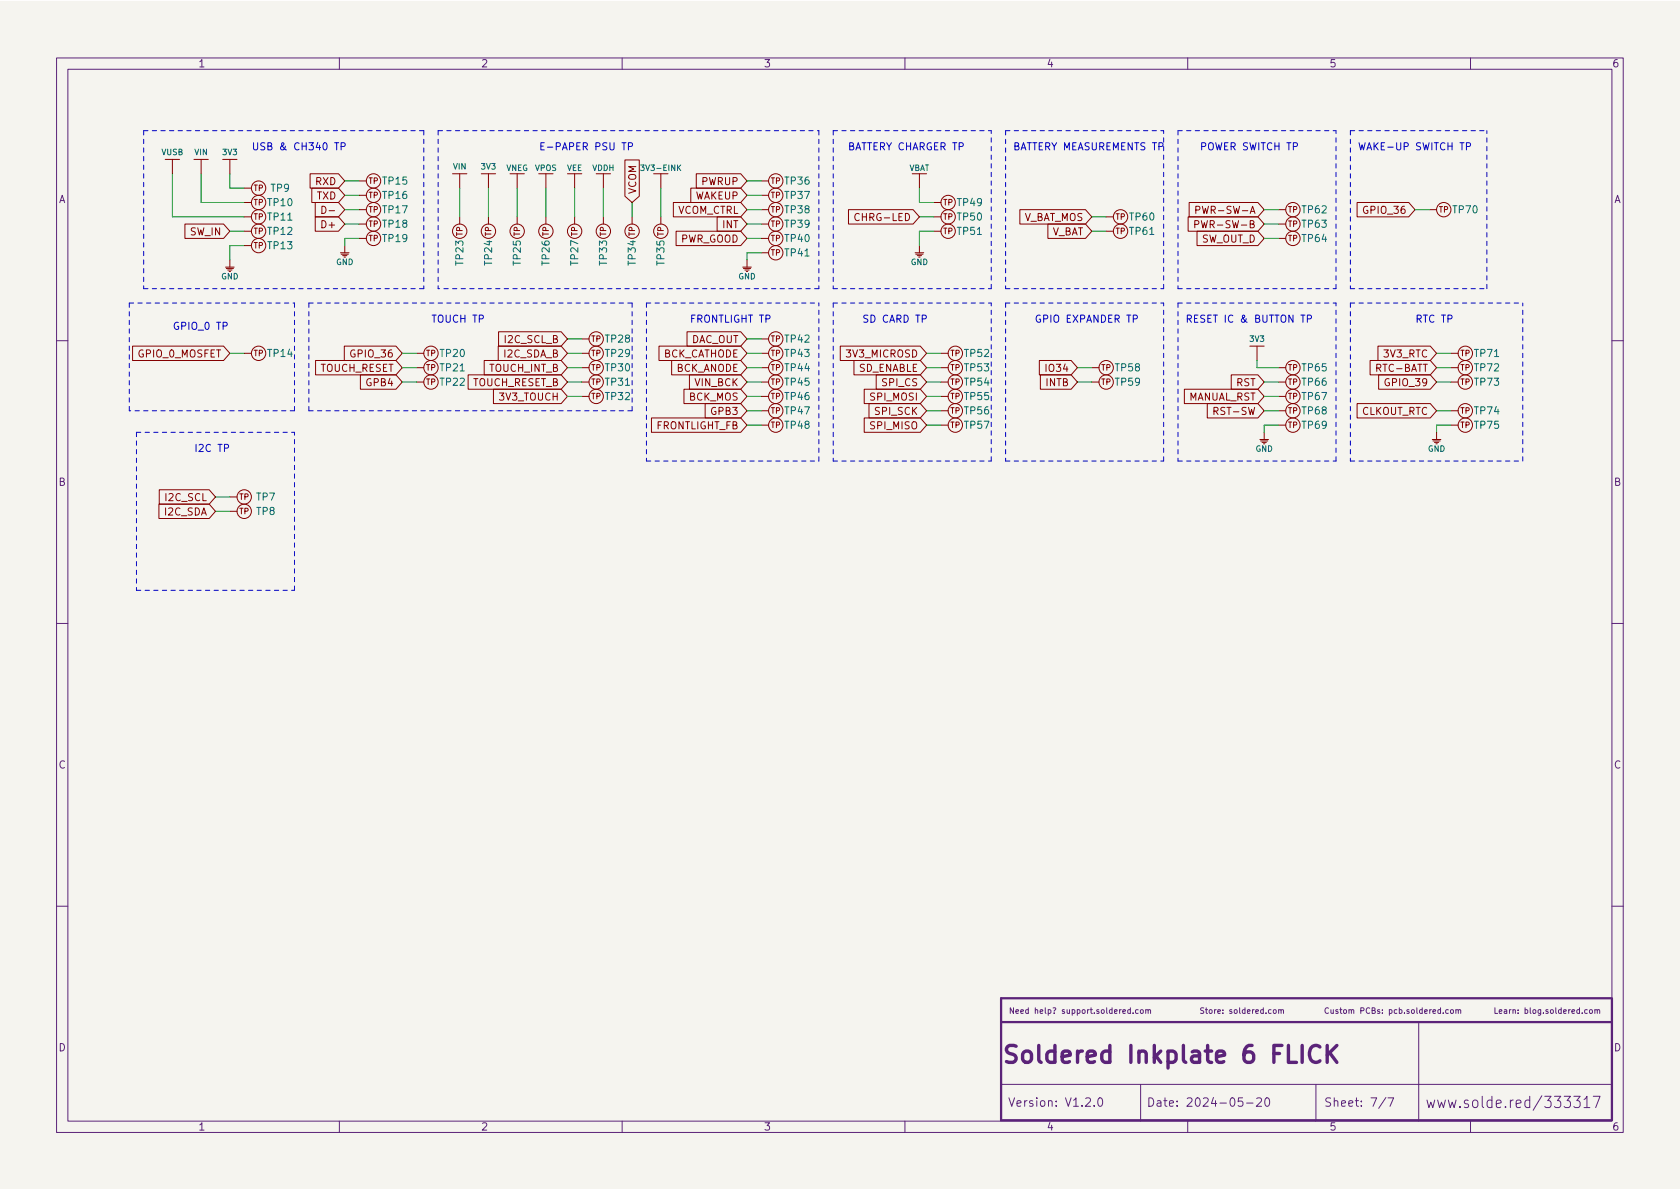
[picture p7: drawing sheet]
<svg xmlns="http://www.w3.org/2000/svg" width="297mm" height="210mm" viewBox="0 0 297 210" stroke-linecap="round" stroke-linejoin="round" font-family="sans-serif">
<path d="M0 .2h297v210.1h-297z" fill="#f5f4ef" stroke="#f5f4ef" stroke-width=".18"/>
<g fill="none" stroke="#5b2379" stroke-width=".18">
<path d="M10 10.2h277v190.1h-277zM12 12.2h273v186.1h-273zM60 10.2v2M110 10.2v2M160 10.2v2M210 10.2v2M260 10.2v2M10 60.2h2M285 60.2h2M10 110.2h2M285 110.2h2M10 160.2h2"/>
<path d="M199.9 178.6l-.3-.1-.2 .2 .1 .5h.4M199.9 178.2v1M200.3 179.1v.1M201.2 178.6l-.2-.1-.2 .2 .1 .5h.3M201.7 178.6l.3-.1 .1 .2v.3l-.1 .2-.4-.2zM202.6 178.6h.4v.6M202.6 178.5v.7M203 178.7l.1-.2 .3 .1v.6M225.2 178.6l.1-.1 .3 .1v.6l-.4-.1zM226.1 178.6h.4v.6M226.1 178.5v.7M226.5 178.7l.1-.2 .3 .1v.6"/>
<path d="M234.9 178.3a.44 .44 0 0 0-.6 .4 .44 .44 0 0 0 .6 .4M235.3 178.5l.1 .7 .3-.1M235.7 178.5v.7M236.6 178.6l-.3-.1-.1 .2v.1l.4 .1v.3h-.4M236.9 178.5h.4M237 178.2v.9l.3 .1M237.6 178.6l.3-.1 .2 .2v.3l-.2 .2-.3-.2zM238.5 178.6h.4v.6M238.5 178.5v.7M238.9 178.7l.2-.2 .2 .1 .1 .6M240.6 178.7h.5v-.4l-.5-.1v1M242.2 178.3a.44 .44 0 0 0-.7 .4 .44 .44 0 0 0 .7 .4"/>
<path d="M242.6 178.7l.4-.1 .1-.3-.5-.1v1h.4l.2-.3-.3-.2M243.9 178.6l-.2-.1-.1 .2v.1l.3 .1v.3h-.3M244.4 179.1v.1M244.4 178.6v.1M245.6 178.6l.3-.1 .2 .2-.1 .5h-.4M245.6 178.5v1M247 178.6l-.3-.1-.2 .2 .1 .5h.4M247.4 178.6l.3-.1 .2 .2-.1 .5h-.4M247.4 178.2v1M248.3 179.1v.1M249.1 178.6l-.2-.1-.2 .2 .1 .1 .3 .1v.3h-.4M249.6 178.6l.3-.1 .2 .2v.3l-.2 .2-.3-.2z"/>
<path d="M250.5 178.2v.9l.1 .1M251.5 178.6l-.3-.1-.2 .2 .1 .5h.4M251.5 178.2v1M251.9 178.9l.5-.1-.1-.2-.3-.1-.1 .2v.5h.4M252.8 178.5v.7M253.1 178.5l-.3 .2M253.4 178.9l.4-.1v-.2l-.3-.1-.1 .2v.5h.4M254.7 178.6l-.3-.1-.2 .2 .1 .5h.4M254.7 178.2v1M255.2 179.1v.1M256.1 178.6l-.3-.1-.2 .2 .1 .5h.4M256.5 178.6l.1-.1 .3 .1v.6l-.4-.1z"/>
<path d="M257.4 178.6h.4v.6M257.4 178.5v.7M257.8 178.7l.2-.2 .2 .1 .1 .6M280.6 178.6l-.2-.1-.2 .2 .1 .5h.3M281.1 178.6l.1-.1 .3 .1v.6l-.4-.1zM282 178.6h.4v.6M282 178.5v.7M282.4 178.7l.2-.2 .2 .1v.6M285 160.2h2M60 198.3v2M110 198.3v2M160 198.3v2"/>
<path d="M177 191.8h108M193.5 195.5v.1M194.3 194.2l.2-.1a.81 .81 0 0 1 .5 .7 .81 .81 0 0 1-.3 .8h-.1a.81 .81 0 0 1-.6-.6 .81 .81 0 0 1 .3-.8zM201.7 191.8v6.5M210 198.3v2M219.7 194.1h-.7l-.1 .7 .2-.1 .5 .1 .2 .2-.1 .5-.2 .1-.6-.1M220.4 195.1h1.2M222.2 194.3l.6-.2 .2 .2 .1 .3-1 1h1M223.8 194.2l.2-.1a.81 .81 0 0 1 .6 .7 .81 .81 0 0 1-.3 .8h-.2a.81 .81 0 0 1-.6-.6 .81 .81 0 0 1 .3-.8zM232.7 191.8v6.5M245.1 194.1l-1.3 1.9M245.4 194.1h1l-.6 1.5"/>
<path d="M250.8 180.7v17.6M260 198.3v2M270.5 194.6l-.5-.1-.4 .4v.6l.2 .3 .2 .1 .5-.1M270.5 193.9v2M272.6 193.8l-1.5 2.5M281.7 193.9h1.2l-.8 2"/>
</g>
<path d="M230.2 184.9v3M233.4 185.2a1.12 1.12 0 0 0-1.3-.2 1.12 1.12 0 0 0-.6 1.2 1.27 1.27 0 0 0 .4 1.3 1.27 1.27 0 0 0 1.3 .2l.2-.1M234.7 184.9v3M235.1 186.2l1.3 1.7M236.4 184.9l-1.7 1.7" fill="none" stroke="#5b2379" stroke-width=".6"/>
<path d="M284.8 176.5h-107.8v21.6h107.9M285 176.5v21.6M177 180.7h108" fill="none" stroke="#5b2379" stroke-width=".4"/>
<g fill="none" stroke="#840000" stroke-width=".18">
<path d="M29.2 28.2h2.5M30.5 28.2v2.5M32.7 39.6h6.8l1.1 1.3-1.1 1.3h-6.8zM34.3 28.2h2.5M35.6 28.2v2.5M39.4 28.2h2.5M40.6 28.2v2.5M43.2 33.3h1.2M43.2 38.3h1.2M43.2 35.8h1.2M54.8 30.7h5l1.2 1.3-1.2 1.3h-5zM55.1 33.3h4.7l1.2 1.2-1.2 1.3h-4.7z"/>
<path d="M55.7 35.8h4.1l1.2 1.3-1.2 1.2h-4.1zM55.7 38.3h4.1l1.2 1.3-1.2 1.3h-4.1zM56.9 36.5a.64 .64 0 0 1 .7 .6 .64 .64 0 0 1-.7 .6zM58.2 37.3h1M63.5 37.1h1.3M63.5 39.6h1.3M63.5 32h1.3M63.5 34.5h1.3M80 30.7h2.5M81.3 30.7v2.6M81.3 38.3v1.3M85.1 30.7h2.5"/>
<path d="M86.4 30.7v2.6M86.4 38.3v1.3M90.2 30.7h2.5M91.4 30.7v2.6M91.4 38.3v1.3M95.2 30.7h2.6M96.5 30.7v2.6M96.5 38.3v1.3M100.3 30.7h2.6M101.6 30.7v2.6M101.6 38.3v1.3M105.4 30.7h2.5"/>
<path d="M106.7 30.7v2.6M106.7 38.3v1.3M110.5 28.3h2.5v6.4l-1.2 1.1-1.3-1.1zM111.8 38.3v1.3M115.6 30.7h2.5M116.8 30.7v2.6M116.8 38.3v1.3M119.1 35.8h11.9l1.1 1.3-1.1 1.2h-11.9zM122.1 33.3h8.9l1.1 1.2-1.1 1.3h-8.9zM123.1 30.7h7.9l1.1 1.3-1.1 1.3h-7.9zM126.8 38.3h4.2l1.1 1.3-1.1 1.3h-4.2zM134.6 37.1h1.3"/>
<path d="M134.6 39.6h1.3M134.6 32h1.3M134.6 34.5h1.3M150 37.1h11.4l1.2 1.2-1.2 1.3h-11.4zM151.9 37.9a.6 .6 0 0 0-.8 .4 .6 .6 0 0 0 .6 .7l.2-.1M161.3 30.7h2.5M162.6 30.7v2.6M165.1 38.3h1.3M165.1 35.8h1.3M180.3 37.1h11.6l1.1 1.2-1.1 1.3h-11.6zM185.3 39.6h6.6l1.1 1.3-1.1 1.3h-6.6zM195.6 38.3h1.2"/>
<path d="M210.1 38.3h12.3l1.1 1.3-1.1 1.3h-12.3zM210.3 35.8h12.1l1.1 1.3-1.1 1.2h-12.1zM211.3 39.7l.6-.1 .1-.2-.1-.3-.6-.1v1.3M211.4 37.1h.6l.2-.2-.1-.3-.7-.1v1.2M226.1 37.1h1.2M226.1 39.6h1.2M239.9 35.8h9.2l1.1 1.3-1.1 1.2h-9.2zM252.7 37.1h1.3M39.9 47.2h1.5M40 47.5h1.3M40.3 47.7h.7M40.6 46v1.2"/>
<path d="M43.2 40.9h1.2M43.2 43.4h1.2M60.2 44.7h1.5M60.3 45h1.3M60.6 45.2h.7M61 43.4v1.3M63.5 42.2h1.3M88.2 58.7h11l1.1 1.2-1.1 1.3h-11zM102.9 59.9h1.2M119.5 40.9h11.5l1.1 1.3-1.1 1.2h-11.5zM121.5 58.7h9.5l1.1 1.2-1.1 1.3h-9.5zM131.3 47.2h1.5"/>
<path d="M131.4 47.5h1.3M131.7 47.7h.8M132.1 46v1.2M134.6 44.7h1.3M134.6 59.9h1.3M134.6 42.2h1.3M161.8 44.7h1.5M161.9 45h1.3M162.2 45.2h.7M162.6 43.4v1.3M165.1 40.9h1.3M195.6 40.9h1.2"/>
<path d="M211.6 40.9h10.8l1.1 1.3-1.1 1.2h-10.8zM226.1 42.2h1.2M23.4 61.2h16.1l1.1 1.3-1.1 1.2h-16.1zM43.2 62.5h1.2M55.8 63.7h14.2l1.1 1.3-1.1 1.3h-14.2zM60.9 61.2h9.1l1.1 1.3-1.1 1.2h-9.1zM63.7 66.3h6.3l1.1 1.3-1.1 1.2h-6.3zM73.7 67.6h1.2M73.7 65h1.2M73.7 62.5h1.2M82.8 66.3h16.4l1.1 1.3-1.1 1.2h-16.4zM85.6 63.7h13.6l1.1 1.3-1.1 1.3h-13.6z"/>
<path d="M87.2 68.8h12l1.1 1.3-1.1 1.3h-12zM88.1 61.2h11.1l1.1 1.3-1.1 1.2h-11.1zM102.9 70.1h1.2M102.9 67.6h1.2M102.9 65h1.2M102.9 62.5h1.2M115.2 73.9h15.8l1.1 1.3-1.1 1.2h-15.8zM116.5 61.2h14.5l1.1 1.3-1.1 1.2h-14.5zM118.8 63.7h12.2l1.1 1.3-1.1 1.3h-12.2zM120.9 68.8h10.1l1.1 1.3-1.1 1.3h-10.1zM121.9 66.3h9.1l1.1 1.3-1.1 1.2h-9.1zM124.7 71.4h6.3l1.1 1.2-1.1 1.3h-6.3z"/>
<path d="M134.6 70.1h1.3M134.6 67.6h1.3M134.6 65h1.3M134.6 75.2h1.3M134.6 72.6h1.3M134.6 62.5h1.3M148.6 61.2h14.1l1.1 1.3-1.1 1.2h-14.1zM151 63.7h11.7l1.1 1.3-1.1 1.3h-11.7zM152.8 68.8h9.9l1.1 1.3-1.1 1.3h-9.9zM152.8 73.9h9.9l1.1 1.3-1.1 1.2h-9.9zM153.6 71.4h9.1l1.1 1.2-1.1 1.3h-9.1zM154.9 66.3h7.8l1.1 1.3-1.1 1.2h-7.8z"/>
<path d="M166.4 70.1h1.2M166.4 67.6h1.2M166.4 65h1.2M166.4 75.2h1.2M166.4 72.6h1.2M166.4 62.5h1.2M183.8 63.7h5.6l1.1 1.3-1.1 1.3h-5.6zM183.9 66.3h5.5l1.1 1.3-1.1 1.2h-5.5zM193 67.6h1.3M193 65h1.3M209.4 68.8h13l1.1 1.3-1.1 1.3h-13zM213.5 71.4h8.9l1.1 1.2-1.1 1.3h-8.9z"/>
<path d="M214.6 72.7l.6-.1 .2-.1-.1-.3-.7-.2v1.3M217.7 66.3h4.7l1.1 1.3-1.1 1.2h-4.7zM221 61.2h2.5M222.2 61.2v2.5M222.8 77.7h1.5M222.9 78h1.3M223.1 78.2h.8M223.5 76.4v1.3M226.1 70.1h1.2M226.1 67.6h1.2M226.1 65h1.2M226.1 75.2h1.2"/>
<path d="M226.1 72.6h1.2M239.9 71.4h13l1.1 1.2-1.1 1.3h-13zM242.2 63.7h10.7l1.1 1.3-1.1 1.3h-10.7zM243.6 61.2h9.3l1.1 1.3-1.1 1.2h-9.3zM243.8 66.3h9.1l1.1 1.3-1.1 1.2h-9.1zM253.2 77.7h1.6M253.4 78h1.2M253.6 78.2h.8M254 76.4v1.3M256.5 67.6h1.3M256.5 65h1.3M256.5 75.2h1.3"/>
<path d="M256.5 72.6h1.3M256.5 62.5h1.3M28.1 89.1h8.9l1.1 1.3-1.1 1.3h-8.9zM28.2 86.6h8.8l1.1 1.3-1.1 1.2h-8.8zM40.6 87.9h1.3M40.6 90.4h1.3"/>
<circle cx="45.7" cy="33.3" r="1.27"/>
<circle cx="45.7" cy="35.8" r="1.27"/>
<circle cx="45.7" cy="38.3" r="1.27"/>
<circle cx="66" cy="32" r="1.27"/>
<circle cx="66" cy="37.1" r="1.27"/>
<circle cx="66" cy="39.6" r="1.27"/>
<circle cx="66" cy="34.5" r="1.27"/>
<circle cx="137.2" cy="34.5" r="1.27"/>
<circle cx="137.2" cy="32" r="1.27"/>
<circle cx="137.2" cy="39.6" r="1.27"/>
<circle cx="137.2" cy="37.1" r="1.27"/>
<circle cx="167.6" cy="38.3" r="1.27"/>
<circle cx="167.6" cy="35.8" r="1.27"/>
<circle cx="198.1" cy="38.3" r="1.27"/>
<circle cx="228.6" cy="37.1" r="1.27"/>
<circle cx="228.6" cy="39.6" r="1.27"/>
<circle cx="255.3" cy="37.1" r="1.27"/>
<circle cx="45.7" cy="43.4" r="1.27"/>
<circle cx="45.7" cy="40.9" r="1.27"/>
<circle cx="66" cy="42.2" r="1.27"/>
<circle cx="81.3" cy="40.9" r="1.27"/>
<circle cx="86.4" cy="40.9" r="1.27"/>
<circle cx="91.4" cy="40.9" r="1.27"/>
<circle cx="96.5" cy="40.9" r="1.27"/>
<circle cx="101.6" cy="40.9" r="1.27"/>
<circle cx="105.4" cy="59.9" r="1.27"/>
<circle cx="106.7" cy="40.9" r="1.27"/>
<circle cx="111.8" cy="40.9" r="1.27"/>
<circle cx="116.8" cy="40.9" r="1.27"/>
<circle cx="137.2" cy="44.7" r="1.27"/>
<circle cx="137.2" cy="42.2" r="1.27"/>
<circle cx="137.2" cy="59.9" r="1.27"/>
<circle cx="167.6" cy="40.9" r="1.27"/>
<circle cx="198.1" cy="40.9" r="1.27"/>
<circle cx="228.6" cy="42.2" r="1.27"/>
<circle cx="45.7" cy="62.5" r="1.27"/>
<circle cx="76.2" cy="62.5" r="1.27"/>
<circle cx="76.2" cy="65" r="1.27"/>
<circle cx="76.2" cy="67.6" r="1.27"/>
<circle cx="105.4" cy="67.6" r="1.27"/>
<circle cx="105.4" cy="65" r="1.27"/>
<circle cx="105.4" cy="70.1" r="1.27"/>
<circle cx="105.4" cy="62.5" r="1.27"/>
<circle cx="137.2" cy="65" r="1.27"/>
<circle cx="137.2" cy="75.2" r="1.27"/>
<circle cx="137.2" cy="62.5" r="1.27"/>
<circle cx="137.2" cy="70.1" r="1.27"/>
<circle cx="137.2" cy="72.6" r="1.27"/>
<circle cx="137.2" cy="67.6" r="1.27"/>
<circle cx="168.9" cy="72.6" r="1.27"/>
<circle cx="168.9" cy="70.1" r="1.27"/>
<circle cx="168.9" cy="65" r="1.27"/>
<circle cx="168.9" cy="67.6" r="1.27"/>
<circle cx="168.9" cy="62.5" r="1.27"/>
<circle cx="168.9" cy="75.2" r="1.27"/>
<circle cx="195.6" cy="65" r="1.27"/>
<circle cx="195.6" cy="67.6" r="1.27"/>
<circle cx="228.6" cy="70.1" r="1.27"/>
<circle cx="228.6" cy="75.2" r="1.27"/>
<circle cx="228.6" cy="65" r="1.27"/>
<circle cx="228.6" cy="72.6" r="1.27"/>
<circle cx="228.6" cy="67.6" r="1.27"/>
<circle cx="259.1" cy="67.6" r="1.27"/>
<circle cx="259.1" cy="75.2" r="1.27"/>
<circle cx="259.1" cy="62.5" r="1.27"/>
<circle cx="259.1" cy="65" r="1.27"/>
<circle cx="259.1" cy="72.6" r="1.27"/>
<circle cx="43.2" cy="90.4" r="1.27"/>
<circle cx="43.2" cy="87.9" r="1.27"/>
</g>
<path d="M59.2 25.2h.7M59.5 25.2v1.3M60.3 25.9l.6-.1 .1-.1v-.3l-.7-.2v1.3M110 25.2h.7M111.1 25.9l.6-.1 .1-.1v-.3l-.7-.2v1.3M259.3 25.9l.6-.1 .1-.1-.1-.3-.6-.2v1.3M39.4 57.7l.7-.1 .1-.2-.1-.3-.7-.1v1.3M163.1 56.4l.6-.1 .1-.2-.1-.3-.6-.1v1.3M200.4 56.4l.6-.1 .1-.2-.1-.3-.6-.1v1.3M230 55.7h.7M231.2 56.4l.6-.1 .1-.2-.1-.3-.6-.1v1.3M39.7 79.2h.6l.1-.2v-.3l-.7-.1v1.2" fill="none" stroke="#0000c2" stroke-width=".18"/>
<g fill="none" stroke="#0000c2" stroke-width=".18" stroke-dasharray=".8 .8">
<path d="M25.4 23.1v27.9M25.4 23.1h49.5M74.9 23.1v27.9M77.5 23.1h67.3M77.5 23.1v27.9M144.8 23.1v27.9M147.3 23.1h28M147.3 23.1v27.9M177.8 23.1v27.9M177.8 23.1h27.9M208.3 23.1v27.9M208.3 23.1h27.9"/>
<path d="M238.8 23.1v27.9M238.8 23.1h24.1M22.9 53.6h29.2M22.9 53.6v19M52.1 53.6v19M54.6 53.6h57.2M54.6 53.6v19M74.9 51h-49.5M114.3 53.6v27.9M114.3 53.6h30.5M144.8 51h-67.3M147.3 53.6v27.9"/>
<path d="M147.3 53.6h28M147.3 51h28M175.3 51v-27.9M177.8 51h27.9M177.8 53.6h27.9M177.8 53.6v27.9M205.7 51v-27.9M208.3 53.6h27.9M208.3 53.6v27.9M208.3 51h27.9M236.2 51v-27.9M238.8 53.6v27.9"/>
<path d="M238.8 51h24.1M238.8 53.6h30.4M262.9 51v-27.9M24.1 76.4v28M24.1 76.4h28M52.1 72.6h-29.2M54.6 72.6h57.2M111.8 72.6v-19M114.3 81.5h30.5M144.8 81.5v-27.9M147.3 81.5h28M175.3 81.5v-27.9"/>
<path d="M177.8 81.5h27.9M205.7 81.5v-27.9M208.3 81.5h27.9M236.2 81.5v-27.9M238.8 81.5h30.4M269.2 81.5v-27.9M24.1 104.4h28M52.1 104.4v-28"/>
</g>
<g fill="none" stroke="#009600" stroke-width=".18">
<path d="M30.5 30.7v7.6h12.7M35.6 30.7v5.1h7.6M40.6 30.7v2.6h2.6M61 37.1h2.5M61 39.6h2.5M61 32h2.5M61 34.5h2.5M81.3 33.3v5M86.4 33.3v5M91.4 33.3v5M96.5 33.3v5M101.6 33.3v5"/>
<path d="M106.7 33.3v5M111.8 35.8v2.5M116.8 33.3v5M132.1 37.1h2.5M132.1 39.6h2.5M132.1 32h2.5M132.1 34.5h2.5M162.6 38.3h2.5M162.6 33.3v2.5h2.5M193 38.3h2.6M223.5 37.1h2.6M223.5 39.6h2.6"/>
<path d="M250.2 37.1h2.5M40.6 40.9h2.6M43.2 43.4h-2.6v2.6M63.5 42.2h-2.5v1.2M100.3 59.9h2.6M132.1 59.9h2.5M132.1 42.2h2.5M134.6 44.7h-2.5v1.3M165.1 40.9h-2.5v2.5M193 40.9h2.6M223.5 42.2h2.6M40.6 62.5h2.6"/>
<path d="M71.1 62.5h2.6M71.1 67.6h2.6M71.1 65h2.6M100.3 62.5h2.6M100.3 67.6h2.6M100.3 65h2.6M100.3 70.1h2.6M132.1 75.2h2.5M132.1 62.5h2.5M132.1 67.6h2.5M132.1 65h2.5M132.1 70.1h2.5"/>
<path d="M132.1 72.6h2.5M163.8 75.2h2.6M163.8 62.5h2.6M163.8 67.6h2.6M163.8 65h2.6M163.8 70.1h2.6M163.8 72.6h2.6M190.5 67.6h2.5M190.5 65h2.5M222.2 63.7v1.3h3.9M223.5 67.6h2.6M223.5 70.1h2.6"/>
<path d="M223.5 72.6h2.6M226.1 75.2h-2.6v1.2M254 62.5h2.5M254 67.6h2.5M254 65h2.5M254 72.6h2.5M256.5 75.2h-2.5v1.2M38.1 87.9h2.5M38.1 90.4h2.5"/>
</g>
<text font-size="4.2" fill="#5b2379" x="177" y="188">Soldered Inkplate 6 FLICK</text>
<g font-size="2.8" fill="#5b2379">
<text x="252" y="196">www.solde.red/</text>
<text x="272.8" y="196">333317</text>
</g>
<g font-size="2.1" fill="#5b2379">
<text x="178.2" y="195.7">Version: V1.2.0</text>
<text x="202.7" y="195.7">Date: 2024-05-20</text>
<text x="234" y="195.7">Sheet: 7/7</text>
</g>
<g font-size="1.8" fill="#5b2379">
<text x="35" y="11.9">1</text>
<text x="85" y="11.9">2</text>
<text x="135" y="11.9">3</text>
<text x="185" y="11.9">4</text>
<text x="235" y="11.9">5</text>
<text x="285" y="11.9">6</text>
<text x="10.3" y="35.9">A</text>
<text x="285.3" y="35.9">A</text>
<text x="10.3" y="85.9">B</text>
<text x="285.3" y="85.9">B</text>
<text x="10.3" y="135.9">C</text>
<text x="285.3" y="135.9">C</text>
<text x="10.3" y="185.9">D</text>
<text x="285.3" y="185.9">D</text>
<text x="35" y="199.9">1</text>
<text x="85" y="199.9">2</text>
<text x="135" y="199.9">3</text>
<text x="185" y="199.9">4</text>
<text x="235" y="199.9">5</text>
<text x="285" y="199.9">6</text>
</g>
<g font-size="1.8" fill="#0000c2">
<text x="44.4" y="26.6">USB &amp; CH340 TP</text>
<text x="95.2" y="26.6">E-PAPER PSU TP</text>
<text x="149.9" y="26.6">BATTERY CHARGER TP</text>
<text x="179.1" y="26.6">BATTERY MEASUREMENTS TP</text>
<text x="212.1" y="26.6">POWER SWITCH TP</text>
<text x="240" y="26.6">WAKE-UP SWITCH TP</text>
<text x="30.5" y="58.3">GPIO_0 TP</text>
<text x="76.2" y="57">TOUCH TP</text>
<text x="121.9" y="57">FRONTLIGHT TP</text>
<text x="152.4" y="57">SD CARD TP</text>
<text x="182.9" y="57">GPIO EXPANDER TP</text>
<text x="209.5" y="57">RESET IC &amp; BUTTON TP</text>
<text x="250.2" y="57">RTC TP</text>
<text x="34.3" y="79.9">I2C TP</text>
</g>
<g font-size="1.8" fill="#006464">
<text x="47.9" y="33.9">TP9</text>
<text x="67.7" y="32.6">TP15</text>
<text x="67.7" y="35.2">TP16</text>
<text x="138.9" y="32.6">TP36</text>
<text x="138.9" y="35.2">TP37</text>
<text x="47.4" y="39">TP11</text>
<text x="47.4" y="36.4">TP10</text>
<text x="47.4" y="41.5">TP12</text>
<text x="67.7" y="37.7">TP17</text>
<text x="67.7" y="40.3">TP18</text>
<text x="138.9" y="40.3">TP39</text>
<text x="138.9" y="37.7">TP38</text>
<text x="169.3" y="39">TP50</text>
<text x="169.3" y="36.4">TP49</text>
<text x="169.3" y="41.5">TP51</text>
<text x="199.8" y="39">TP60</text>
<text x="199.8" y="41.5">TP61</text>
<text x="230.3" y="40.3">TP63</text>
<text x="230.3" y="37.7">TP62</text>
<text x="257" y="37.7">TP70</text>
<text x="47.4" y="44.1">TP13</text>
<text x="67.7" y="42.8">TP19</text>
<text x="81.9" y="46.8" transform="rotate(-90 81.9 46.8)">TP23</text>
<text x="87" y="46.8" transform="rotate(-90 87 46.8)">TP24</text>
<text x="92.1" y="46.8" transform="rotate(-90 92.1 46.8)">TP25</text>
<text x="97.2" y="46.8" transform="rotate(-90 97.2 46.8)">TP26</text>
<text x="102.2" y="46.8" transform="rotate(-90 102.2 46.8)">TP27</text>
<text x="107.3" y="46.8" transform="rotate(-90 107.3 46.8)">TP33</text>
<text x="112.4" y="46.8" transform="rotate(-90 112.4 46.8)">TP34</text>
<text x="117.5" y="46.8" transform="rotate(-90 117.5 46.8)">TP35</text>
<text x="138.9" y="45.3">TP41</text>
<text x="138.9" y="42.8">TP40</text>
<text x="230.3" y="42.8">TP64</text>
<text x="47.4" y="63.1">TP14</text>
<text x="77.9" y="63.1">TP20</text>
<text x="77.9" y="65.7">TP21</text>
<text x="107.1" y="65.7">TP30</text>
<text x="107.1" y="60.6">TP28</text>
<text x="107.1" y="63.1">TP29</text>
<text x="138.9" y="63.1">TP43</text>
<text x="138.9" y="60.6">TP42</text>
<text x="138.9" y="65.7">TP44</text>
<text x="170.6" y="65.7">TP53</text>
<text x="170.6" y="63.1">TP52</text>
<text x="197.3" y="65.7">TP58</text>
<text x="230.3" y="65.7">TP65</text>
<text x="260.8" y="63.1">TP71</text>
<text x="260.8" y="65.7">TP72</text>
<text x="77.9" y="68.2">TP22</text>
<text x="107.1" y="68.2">TP31</text>
<text x="107.1" y="70.7">TP32</text>
<text x="138.9" y="70.7">TP46</text>
<text x="138.9" y="68.2">TP45</text>
<text x="170.6" y="70.7">TP55</text>
<text x="170.6" y="68.2">TP54</text>
<text x="197.3" y="68.2">TP59</text>
<text x="230.3" y="68.2">TP66</text>
<text x="230.3" y="70.7">TP67</text>
<text x="260.8" y="68.2">TP73</text>
<text x="138.9" y="75.8">TP48</text>
<text x="138.9" y="73.3">TP47</text>
<text x="170.6" y="73.3">TP56</text>
<text x="170.6" y="75.8">TP57</text>
<text x="230.3" y="75.8">TP69</text>
<text x="230.3" y="73.3">TP68</text>
<text x="260.8" y="73.3">TP74</text>
<text x="260.8" y="75.8">TP75</text>
<text x="45.4" y="88.5">TP7</text>
<text x="45.4" y="91.1">TP8</text>
</g>
<g font-size="1.8" fill="#840000">
<text x="55.8" y="32.7">RXD</text>
<text x="56" y="35.3">TXD</text>
<text x="112.5" y="34.4" transform="rotate(-90 112.5 34.4)">VCOM</text>
<text x="122.8" y="35.3">WAKEUP</text>
<text x="124.1" y="32.7">PWRUP</text>
<text x="33.6" y="41.6">SW_IN</text>
<text x="57.2" y="40.3">D+</text>
<text x="119.6" y="37.8">VCOM_CTRL</text>
<text x="127.8" y="40.3">INT</text>
<text x="151.8" y="39.1">CHRG-LED</text>
<text x="180.8" y="39.1">V_BAT_MOS</text>
<text x="185.8" y="41.6">V_BAT</text>
<text x="212.7" y="40.3">PWR-SW-B</text>
<text x="212.7" y="37.8">PWR-SW-A</text>
<text x="241.4" y="37.8">GPIO_36</text>
<text x="120.1" y="42.9">PWR_GOOD</text>
<text x="212.3" y="42.9">SW_OUT_D</text>
<text x="24.5" y="63.2">GPIO_0_MOSFET</text>
<text x="56.5" y="65.7">TOUCH_RESET</text>
<text x="62.3" y="63.2">GPIO_36</text>
<text x="86.5" y="65.7">TOUCH_INT_B</text>
<text x="89.2" y="63.2">I2C_SDA_B</text>
<text x="89.4" y="60.7">I2C_SCL_B</text>
<text x="117.1" y="63.2">BCK_CATHODE</text>
<text x="119.4" y="65.7">BCK_ANODE</text>
<text x="122.1" y="60.7">DAC_OUT</text>
<text x="149.9" y="63.2">3V3_MICROSD</text>
<text x="151.7" y="65.7">SD_ENABLE</text>
<text x="185.2" y="65.7">IO34</text>
<text x="243.6" y="65.7">RTC-BATT</text>
<text x="244.8" y="63.2">3V3_RTC</text>
<text x="64.9" y="68.3">GPB4</text>
<text x="83.5" y="68.3">TOUCH_RESET_B</text>
<text x="88.5" y="70.8">3V3_TOUCH</text>
<text x="121.8" y="70.8">BCK_MOS</text>
<text x="122.9" y="68.3">VIN_BCK</text>
<text x="154" y="70.8">SPI_MOSI</text>
<text x="156.1" y="68.3">SPI_CS</text>
<text x="184.9" y="68.3">INTB</text>
<text x="209.9" y="70.8">MANUAL_RST</text>
<text x="218.6" y="68.3">RST</text>
<text x="245.2" y="68.3">GPIO_39</text>
<text x="115.9" y="75.9">FRONTLIGHT_FB</text>
<text x="125.8" y="73.4">GPB3</text>
<text x="154" y="75.9">SPI_MISO</text>
<text x="154.8" y="73.4">SPI_SCK</text>
<text x="215.1" y="73.4">RST-SW</text>
<text x="240.6" y="73.4">CLKOUT_RTC</text>
<text x="29.4" y="88.6">I2C_SCL</text>
<text x="29.2" y="91.1">I2C_SDA</text>
</g>
<g font-size="1.4" fill="#006464">
<text x="28.5" y="27.4">VUSB</text>
<text x="34.4" y="27.4">VIN</text>
<text x="39.4" y="27.4">3V3</text>
<text x="80.1" y="30">VIN</text>
<text x="85.1" y="30">3V3</text>
<text x="89.5" y="30.2">VNEG</text>
<text x="94.6" y="30.2">VPOS</text>
<text x="100.2" y="30.2">VEE</text>
<text x="104.7" y="30.2">VDDH</text>
<text x="113.7" y="30.2">3V3-EINK</text>
<text x="160.7" y="30.2">VBAT</text>
<text x="59.4" y="46.8">GND</text>
<text x="161" y="46.8">GND</text>
<text x="39.1" y="49.4">GND</text>
<text x="130.5" y="49.4">GND</text>
<text x="221" y="60.4">3V3</text>
<text x="222" y="79.9">GND</text>
<text x="252.5" y="79.9">GND</text>
</g>
<g font-size="1.4" fill="#840000">
<text x="44.8" y="33.8">TP</text>
<text x="65.1" y="32.5">TP</text>
<text x="65.1" y="35">TP</text>
<text x="136.3" y="32.5">TP</text>
<text x="136.3" y="35">TP</text>
<text x="44.8" y="38.8">TP</text>
<text x="44.8" y="36.3">TP</text>
<text x="44.8" y="41.4">TP</text>
<text x="65.1" y="37.6">TP</text>
<text x="65.1" y="40.1">TP</text>
<text x="81.8" y="41.8" transform="rotate(-90 81.8 41.8)">TP</text>
<text x="86.9" y="41.8" transform="rotate(-90 86.9 41.8)">TP</text>
<text x="91.9" y="41.8" transform="rotate(-90 91.9 41.8)">TP</text>
<text x="97" y="41.8" transform="rotate(-90 97 41.8)">TP</text>
<text x="102.1" y="41.8" transform="rotate(-90 102.1 41.8)">TP</text>
<text x="107.2" y="41.8" transform="rotate(-90 107.2 41.8)">TP</text>
<text x="112.3" y="41.8" transform="rotate(-90 112.3 41.8)">TP</text>
<text x="117.3" y="41.8" transform="rotate(-90 117.3 41.8)">TP</text>
<text x="136.3" y="40.1">TP</text>
<text x="136.3" y="37.6">TP</text>
<text x="166.7" y="38.8">TP</text>
<text x="166.7" y="36.3">TP</text>
<text x="166.7" y="41.4">TP</text>
<text x="197.2" y="38.8">TP</text>
<text x="197.2" y="41.4">TP</text>
<text x="227.7" y="40.1">TP</text>
<text x="227.7" y="37.6">TP</text>
<text x="254.4" y="37.6">TP</text>
<text x="44.8" y="43.9">TP</text>
<text x="65.1" y="42.7">TP</text>
<text x="136.3" y="45.2">TP</text>
<text x="136.3" y="42.7">TP</text>
<text x="227.7" y="42.7">TP</text>
<text x="44.8" y="63">TP</text>
<text x="75.3" y="63">TP</text>
<text x="75.3" y="65.5">TP</text>
<text x="104.5" y="65.5">TP</text>
<text x="104.5" y="60.4">TP</text>
<text x="104.5" y="63">TP</text>
<text x="136.3" y="63">TP</text>
<text x="136.3" y="60.4">TP</text>
<text x="136.3" y="65.5">TP</text>
<text x="168" y="65.5">TP</text>
<text x="168" y="63">TP</text>
<text x="194.7" y="65.5">TP</text>
<text x="227.7" y="65.5">TP</text>
<text x="258.2" y="63">TP</text>
<text x="258.2" y="65.5">TP</text>
<text x="75.3" y="68.1">TP</text>
<text x="104.5" y="68.1">TP</text>
<text x="104.5" y="70.6">TP</text>
<text x="136.3" y="70.6">TP</text>
<text x="136.3" y="68.1">TP</text>
<text x="168" y="70.6">TP</text>
<text x="168" y="68.1">TP</text>
<text x="194.7" y="68.1">TP</text>
<text x="227.7" y="68.1">TP</text>
<text x="227.7" y="70.6">TP</text>
<text x="258.2" y="68.1">TP</text>
<text x="136.3" y="75.7">TP</text>
<text x="136.3" y="73.1">TP</text>
<text x="168" y="73.1">TP</text>
<text x="168" y="75.7">TP</text>
<text x="227.7" y="75.7">TP</text>
<text x="227.7" y="73.1">TP</text>
<text x="258.2" y="73.1">TP</text>
<text x="258.2" y="75.7">TP</text>
<text x="42.3" y="88.4">TP</text>
<text x="42.3" y="90.9">TP</text>
</g>
<g font-size="1.4" fill="#5b2379">
<text x="178.3" y="179.3">Need help? support.soldered.com</text>
<text x="212" y="179.3">Store: soldered.com</text>
<text x="264" y="179.3">Learn: blog.soldered.com</text>
</g>
</svg>
